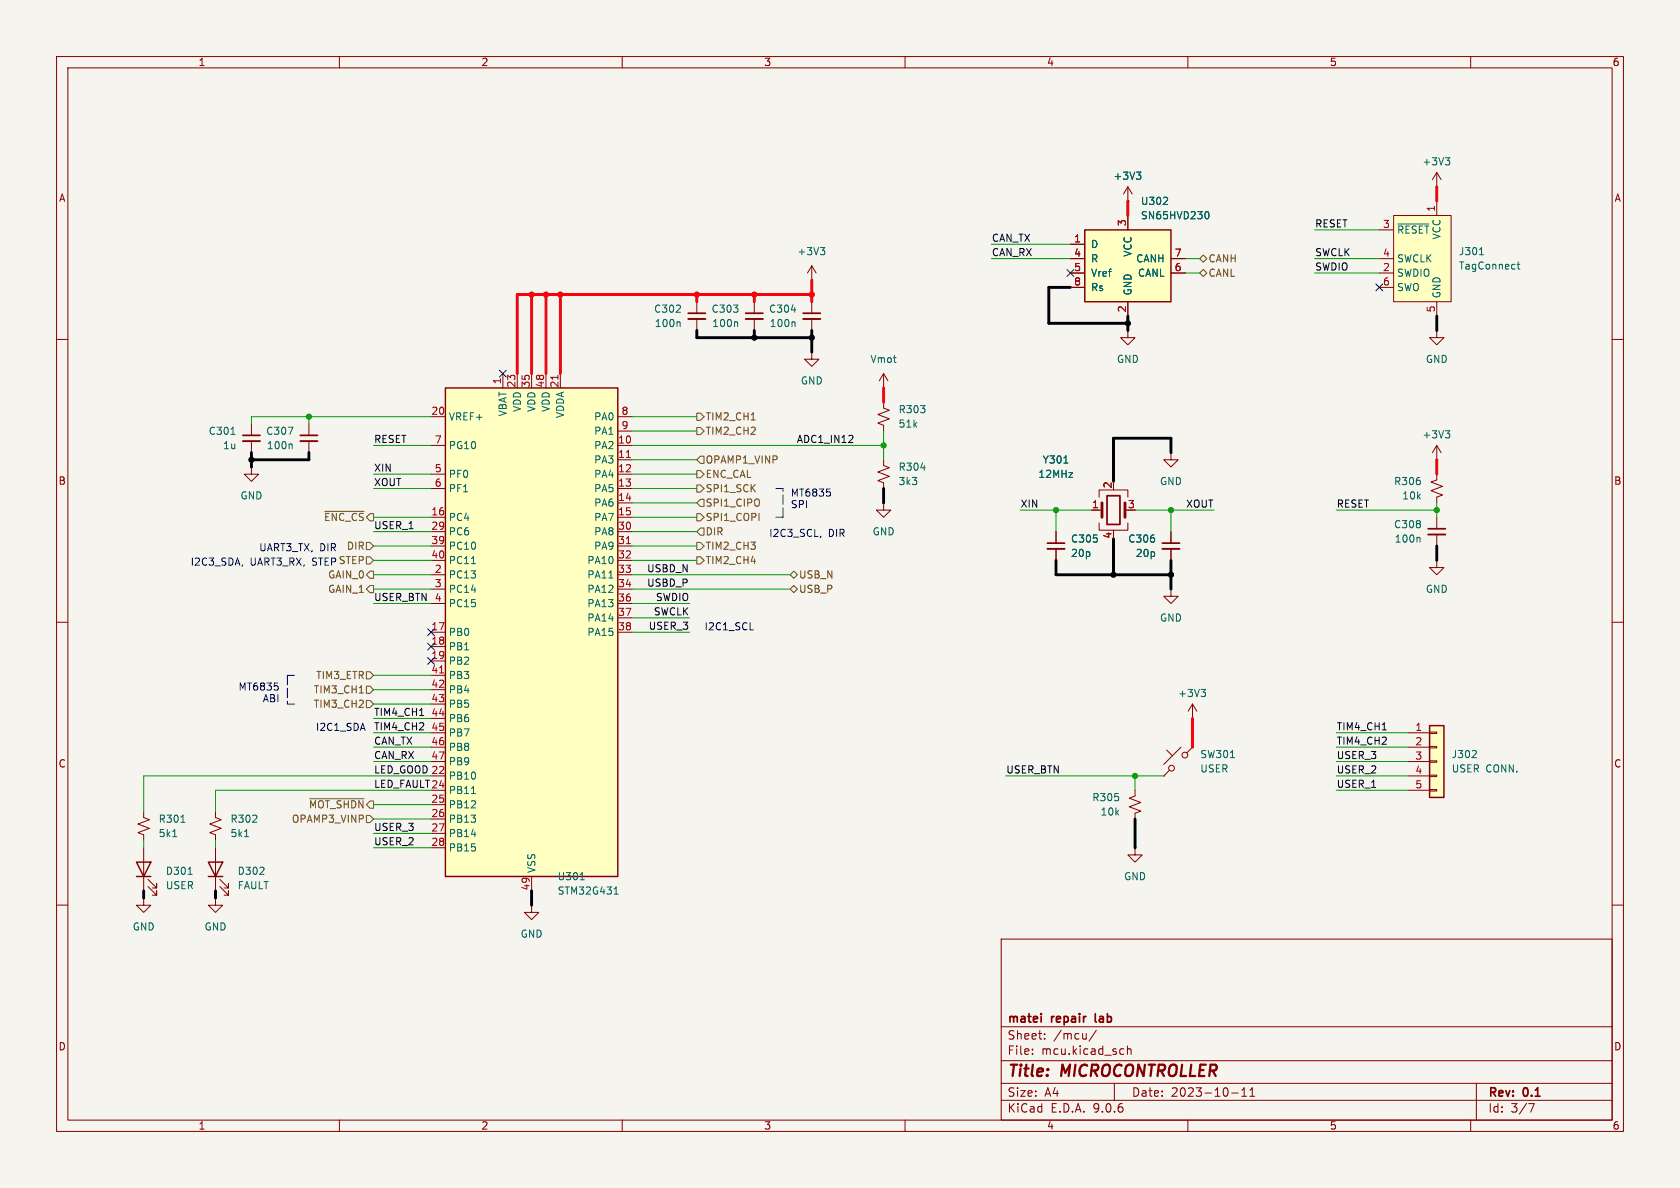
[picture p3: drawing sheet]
<svg xmlns="http://www.w3.org/2000/svg" width="297mm" height="210mm" viewBox="0 0 297 210" stroke-linecap="round" stroke-linejoin="round" font-family="sans-serif">
<path d="M0 0h297v210h-297z" fill="#f5f4ef" stroke="#f5f4ef" stroke-width=".18"/>
<g fill="none" stroke="#840000" stroke-width=".18">
<path d="M10 10h277v190h-277zM12 12h273v186h-273zM60 10v2M110 10v2M160 10v2M210 10v2M260 10v2M10 60h2M285 60h2M10 110h2M207 104.1v1.3h1.3l-1.3 1.3-1.3-1.3h1.3M207 104.1h.1"/>
<path d="M285 110h2M25.4 143.5v1l1 .4-2 .8 2 .7-2 .8 1 .4v1M38.1 143.5v1l1 .4-2 .8 2 .7-2 .8 1 .4v1M10 160h2M177 166h108v32h-108zM285 160h2M60 198v2M110 198v2M160 198v2M177 194.5h108M177 191.5h108M177 187.5h108"/>
<path d="M177 181.5h108M182.5 186.3v.1M182.5 185.5v.1M184.7 183.6v.1M184.7 182.8v.1M193.8 182.1l-1.3 2M197 191.5v3M198.2 185.4l.5 .1M198.7 186.3l-.5 .1M199.3 185.5l.2-.1 .4 .1 .1 .9M199.3 184.9v1.5M210 198v2"/>
<path d="M217.7 193.2h1.2M219.5 193.8h.9M219.5 192.7l.5-.4v1.5M221 193.8h.8M221 192.7l.4-.4v1.5M260 198v2M261 191.5v6.5M270.2 195.1h1l-.6 1.5"/>
</g>
<path d="M184.1 179.2v.1M184.1 179.7v1M193.6 179.2l.1 1.4" fill="none" stroke="#840000" stroke-width=".3"/>
<path d="M30.5 147.9h.8M32 145.4h.7M43.2 147.9h.8" fill="none" stroke="#006464" stroke-width=".18"/>
<path d="M78.7 68.6h30.5v86.3h-30.5z" fill="#ffffc2"/>
<path d="M78.7 68.6h30.5v86.3h-30.5z" fill="none" stroke="#840000" stroke-width=".25"/>
<g fill="none" stroke="#840000" stroke-width=".18">
<path d="M199.4 35.6h.1M199.4 33l-.8 1.3M199.4 33l.8 1.3M199.4 33v2.6M123.2 53.3v2.1M123.2 56.4v2M133.3 53.3v2.1M133.3 56.4v2M143.5 49.5h.1M143.5 47v2.5M143.5 53.3v2.1M143.5 56.4v2"/>
<path d="M143.5 47l-.8 1.3M143.5 47l.8 1.3M54.6 74.9v2.1M54.6 78v2M76.2 73.7h2.5M76.2 78.7h2.5M88.9 66v2.6M91.4 66v2.6M94 66v2.6M96.5 66v2.6M99.1 66v2.6M109.2 73.7h2.6"/>
<path d="M109.2 78.7h2.6M109.2 76.2h2.6M76.2 83.8h2.5M76.2 86.4h2.5M76.2 91.4h2.5M76.2 94h2.5M76.2 96.5h2.5M76.2 99.1h2.5M109.2 83.8h2.6M109.2 86.4h2.6M109.2 91.4h2.6M109.2 94h2.6"/>
<path d="M109.2 96.5h2.6M109.2 99.1h2.6M109.2 81.3h2.6M109.2 88.9h2.6M207 94v2M207 97v2.1M254 91.4v2.1M254 94.5v2M76.2 101.6h2.5M76.2 104.1h2.5M76.2 106.7h2.5M76.2 111.8h2.5"/>
<path d="M76.2 114.3h2.5M76.2 116.8h2.5M76.2 119.4h2.5M109.2 101.6h2.6M109.2 104.1h2.6M109.2 106.7h2.6M109.2 111.8h2.6M109.2 109.2h2.6M76.2 121.9h2.5M76.2 124.5h2.5M76.2 127h2.5M76.2 129.5h2.5"/>
<path d="M76.2 132.1h2.5M76.2 134.6h2.5M76.2 137.2h2.5M76.2 139.7h2.5M76.2 142.2h2.5M76.2 144.8h2.5M76.2 147.3h2.5M76.2 149.9h2.5M94 154.9v2.6"/>
</g>
<g fill="none" stroke="#006464" stroke-width=".18">
<path d="M200.9 30.4h.8l-.4 .5M201.4 30.9l.3 .3v.3l-.3 .2M120.1 56.9l.1 .2v.6M130.2 56.9l.2 .2v.6M139.9 54.8h.8M140.4 56.9l.2 .2v.6M145 43.8h.8l-.4 .4M145.6 44.2l.2 .3v.3l-.2 .2M50.9 75.5h.9l-.6 1.3M51.5 78.5l.2 .2v.6M83.3 99.6h.8M250.9 95l.1 .2v.6"/>
<path d="M107.6 102.2h.8M83.3 140.3h.8M102.6 155.5h.7M108.6 158.1h.7M108.7 157.1l.2-.3v1.3"/>
</g>
<path d="M98.6 66.3v.8M110.7 80.9h.8M110.7 96.1h.8M77.7 119h.7" fill="none" stroke="#a90000" stroke-width=".18"/>
<path d="M121.7 55.4h3M131.8 55.4h3.1M142 55.4h3M53.1 77h3M205.5 96h3M252.5 93.5h3" fill="none" stroke="#840000" stroke-width=".3"/>
<path d="M121.7 56.4h3M131.8 56.4h3.1M142 56.4h3M53.1 78h3M205.5 97h3M252.5 94.5h3" fill="none" stroke="#840000" stroke-width=".33"/>
<path d="M191.8 40.6h15.2v12.7h-15.2z" fill="#ffffc2"/>
<path d="M191.8 40.6h15.2v12.7h-15.2z" fill="none" stroke="#840000" stroke-width=".25"/>
<path d="M199.4 38.1v2.5M189.2 43.2h2.6M189.2 45.7h2.6M189.2 48.3h2.6M189.2 50.8h2.6M199.4 58.4v1.3h1.3l-1.3 1.3-1.3-1.3h1.3M199.4 58.4h.1M199.4 53.3v2.6M207 45.7h2.5M207 48.3h2.5" fill="none" stroke="#840000" stroke-width=".18"/>
<path d="M205.6 36.1h.8M206.4 35v.4M213.2 37.5l.1-.1a.68 .68 0 0 1 .4 .6 .68 .68 0 0 1-.4 .7l-.1-.1" fill="none" stroke="#006464" stroke-width=".18"/>
<path d="M252.7 128.3h2.6v12.7h-2.6z" fill="#ffffc2"/>
<path d="M252.7 128.3h2.6v12.7h-2.6zM24.1 152.4h2.6l-1.3 2.5zM24.1 154.9h2.6M36.8 152.4h2.6l-1.3 2.5zM36.8 154.9h2.6" fill="none" stroke="#840000" stroke-width=".25"/>
<g fill="none" stroke="#840000" stroke-width=".18">
<path d="M254 33h.1M254 30.5v2.5M254 30.5l-.8 1.3M254 30.5l.8 1.3M254 58.4v1.3h1.3l-1.3 1.3-1.3-1.3h1.3M254 58.4h.1M143.5 62.2v1.3h1.3l-1.3 1.3-1.3-1.3h1.3M143.5 62.2h.1M156.2 68.6h.1M156.2 71.1v1l1 .4-2 .8 2 .7-2 .8 1 .4v1M156.2 66l.8 1.3M156.2 66l-.8 1.3"/>
<path d="M156.2 66v2.6M254 78.7v2.6M254 78.7l-.8 1.3M254 78.7l.8 1.3M44.4 82.6v1.2h1.3l-1.3 1.3-1.2-1.3h1.2M44.4 82.6h.1M156.2 88.9v1.3h-1.3l1.3 1.2 1.3-1.2h-1.3M156.2 88.9h.1M156.2 81.3v1l1 .4-2 .7 2 .8-2 .8 1 .3v1.1M193 90.2h1.8M194.3 87.9v-1.3h5.1v1.3M194.3 92.5v1.2h5.1v-1.2"/>
<path d="M196.8 93.7v.3M207 80v1.3h1.3l-1.3 1.3-1.3-1.3h1.3M207 80h.1M254 83.8v1l-1 .4 2 .8-2 .7 2 .8-1 .4v1M254 81.3h.1M200.7 139.7v1l-1.1 .4 2.1 .8-2.1 .7 2.1 .8-1 .4v1M205.7 137.2h.1M206.2 132.6l1.1 1M206.8 136.1l-1.1 1.1M208.8 132.1l-3.1 3M210.8 132.1l-1 1M210.8 132.1h.1"/>
<path d="M210.8 127h.1M210.8 124.5l-.7 1.2M210.8 124.5l.8 1.2M210.8 124.5v2.5M248.9 129.5h3.8M248.9 132.1h3.8M248.9 134.6h3.8M248.9 137.2h3.8M248.9 139.7h3.8M252.7 129.4h1.3v.3h-1.3zM252.7 132h1.3v.2h-1.3zM252.7 134.5h1.3v.2h-1.3z"/>
<path d="M252.7 137h1.3v.3h-1.3zM252.7 139.6h1.3v.2h-1.3zM25.4 158.8v1.2h1.3l-1.3 1.3-1.3-1.3h1.3M25.4 158.8h.1M25.4 149.9v7.6M26.2 156.7l1.5 1.5v-.7v.7h-.8M26.2 155.4l1.5 1.6v-.8v.8h-.8M38.1 158.8v1.2h1.3l-1.3 1.3-1.3-1.3h1.3M38.1 158.8h.1M38.1 149.9v7.6M38.9 156.7l1.5 1.5v-.7v.7h-.8M38.9 155.4l1.5 1.6v-.8v.8h-.8"/>
<path d="M200.7 149.9v1.2h1.2l-1.2 1.3-1.3-1.3h1.3M200.7 149.9h.1M94 160v1.3h1.2l-1.2 1.3-1.3-1.3h1.3M94 160h.1"/>
<circle cx="207.1" cy="135.8" r=".51"/>
<circle cx="209.5" cy="133.5" r=".51"/>
</g>
<path d="M255.5 27.9h.8l-.4 .5M256.1 28.4l.2 .2v.3l-.2 .3M255.5 76.1h.8l-.4 .5M256.1 76.6l.2 .3v.3l-.2 .2M162.8 82.7h.8M188.1 81.9h.7M212.3 121.9h.8l-.4 .4M212.9 122.3l.2 .3v.3l-.2 .2M217.5 133.9h.7M260.9 132.7l.1 .2-.1 .3-.7 .7h.8M33.3 154.6h.7" fill="none" stroke="#006464" stroke-width=".18"/>
<path d="M194.8 88.9v2.5M198.9 88.9v2.5" fill="none" stroke="#840000" stroke-width=".51"/>
<path d="M195.7 87.6h2.3v5.1h-2.3z" fill="none" stroke="#840000" stroke-width=".3"/>
<path d="M246.4 38.1h10.1v15.2h-10.1z" fill="#ffffc2"/>
<g fill="none" stroke="#840000" stroke-width=".18">
<path d="M199.4 35.6h.1M199.4 38.1v2.5M246.4 38.1h10.1v15.2h-10.1zM254 35.6v2.5M189.2 45.7h2.6M189.2 48.3h2.6M189.2 50.8h2.6M189.2 43.2h2.6M199.4 53.3v2.6M207 45.7h2.5M207 48.3h2.5M243.8 40.6h2.6"/>
<path d="M243.8 45.7h2.6M243.8 48.3h2.6M243.8 50.8h2.6M254 53.3v2.6M44.4 74.9v2.1M44.4 78v2M186.7 94v2M186.7 97v2.1M193 90.2h1.3M207 94v2M207 97v2.1M254 99.1v1.2h1.3l-1.3 1.3-1.3-1.3h1.3"/>
<path d="M254 99.1h.1"/>
</g>
<path d="M200.9 30.4h.8l-.4 .5M201.4 30.9l.3 .3v.3l-.3 .2M205.6 36.1h.8M206.4 35v.4M213.2 37.5l.1-.1a.68 .68 0 0 1 .4 .6 .68 .68 0 0 1-.4 .7l-.1-.1M247.1 39.6h5.5M261.5 45h.8M268.2 46.7h.5M268.4 46.3v1.1l.3 .2M40.8 76.8h.8M188.1 81.9h.7" fill="none" stroke="#006464" stroke-width=".18"/>
<path d="M42.9 77h3.1M185.2 96h3" fill="none" stroke="#840000" stroke-width=".3"/>
<path d="M42.9 78h3.1M185.2 97h3" fill="none" stroke="#840000" stroke-width=".33"/>
<g fill="none" stroke="#725600" stroke-width=".18">
<path d="M212.1 45.7l.6-.6 .7 .6-.7 .7zM212.1 48.3l.6-.7 .7 .7-.7 .6zM123.2 75.6h.6l.7 .6-.7 .6h-.6zM123.2 73h.6l.7 .7-.7 .6h-.6zM132.8 74.2h.7M57.4 90.4h7M64.8 95.9h.6l.6 .6-.6 .7h-.6zM64.8 98.4h.6l.6 .7-.6 .6h-.6zM123.2 95.9h.6l.7 .6-.7 .7h-.6zM123.2 98.4h.6l.7 .7-.7 .6h-.6zM123.2 85.7h.6l.7 .7-.7 .6h-.6zM123.2 90.8h.6l.7 .6-.7 .7h-.6z"/>
<path d="M123.2 83.2h.6l.7 .6-.7 .7h-.6zM123.8 93.3h.7v1.3h-.7l-.6-.6zM123.8 88.3h.7v1.2h-.7l-.6-.6zM123.8 80.6h.7v1.3h-.7l-.6-.6zM64.8 118.7h.6l.6 .7-.6 .6h-.6zM65.4 103.5h.6v1.3h-.6l-.6-.7zM65.4 101h.6v1.2h-.6l-.6-.6zM139.7 104.1l.6-.6 .7 .6-.7 .7zM140.3 101l.7 .6-.7 .6-.6-.6zM63.5 122.5h.7M64.8 123.8h.6l.6 .7-.6 .6h-.6zM64.8 121.3h.6l.6 .6-.6 .7h-.6z"/>
<path d="M54.7 141.2h9.7M64.8 144.1h.6l.6 .7-.6 .6h-.6z"/>
</g>
<path d="M150 78.2h.8M150.7 77.1v.4M74.2 126.5h.7M244.4 129h.7" fill="none" stroke="#0f0f0f" stroke-width=".18"/>
<path d="M137.2 91.4h1.2M138.4 91.4v-5M138.4 86.4h-1.2M50.8 119.4v5.1M52.1 119.4h-1.3M50.8 124.5h1.3" fill="none" stroke="#0000c2" stroke-width=".18" stroke-dasharray="1.7 .6"/>
<g fill="none" stroke="#009600" stroke-width=".18">
<path d="M175.3 45.7h13.9M175.3 43.2h13.9M209.5 45.7h2.6M209.5 48.3h2.6M232.4 45.7h11.4M232.4 48.3h11.4M232.4 40.6h11.4M54.6 73.7v1.2M66 78.7h10.2M76.2 73.7h-31.8v1.2M111.8 73.7h11.4M111.8 78.7h44.4"/>
<path d="M111.8 76.2h11.4M156.2 76.2v5.1M66 96.5h10.2M66 91.4h10.2M66 86.4h10.2M66 94h10.2M66 99.1h10.2M66 83.8h10.2M111.8 96.5h11.4M111.8 91.4h11.4M111.8 86.4h11.4M111.8 94h11.4"/>
<path d="M111.8 99.1h11.4M111.8 83.8h11.4M111.8 88.9h11.4M111.8 81.3h11.4M180.3 90.2h12.7M186.7 90.2v3.8M200.7 90.2h13.9M207 90.2v3.8M236.2 90.2h17.8M254 88.9v2.5M66 104.1h10.2M66 101.6h10.2"/>
<path d="M66 106.7h10.2M66 119.4h10.2M111.8 104.1h27.9M111.8 101.6h27.9M111.8 111.8h10.1M111.8 109.2h10.1M111.8 106.7h10.1M66 127h10.2M66 134.6h10.2M66 129.5h10.2M66 132.1h10.2M66 121.9h10.2"/>
<path d="M66 124.5h10.2M76.2 139.7h-38.1v3.8M76.2 137.2h-50.8v6.3M177.8 137.2h27.9M200.7 137.2v2.5M236.2 139.7h12.7M236.2 137.2h12.7M236.2 134.6h12.7M236.2 129.5h12.7M236.2 132.1h12.7M25.4 148.6v1.3M38.1 148.6v1.3"/>
<path d="M66 142.2h10.2M66 144.8h10.2M66 149.9h10.2M66 147.3h10.2"/>
</g>
<path d="M199.4 35.6v2.5M254 33v2.6M94 52.1v13.9M96.5 52.1v13.9M99.1 52.1v13.9M123.2 52.1v1.2M133.3 52.1v1.2M143.5 52.1h-52.1v13.9M143.5 49.5v3.8M156.2 68.6v2.5M254 81.3v2.5M210.8 127v5.1" fill="none" stroke="#ff000b" stroke-width=".51"/>
<g fill="none" stroke="#000" stroke-width=".51">
<path d="M123.2 58.4v1.3h20.3M133.3 58.4v1.3M143.5 58.4v3.8M189.2 50.8h-3.8v6.4h14M199.4 55.9v2.5M254 55.9v2.5M44.4 80v2.6M54.6 80v1.3h-10.2M156.2 86.4v2.5M186.7 99.1v2.5h20.3M196.8 95.3v6.3M207 80v-2.5h-10.2v7.6"/>
<path d="M207 99.1v5M254 96.5v2.6M25.4 157.5v1.3M38.1 157.5v1.3M94 157.5v2.5M200.7 144.8v5.1"/>
</g>
<path d="M188.6 47.7l1.2 1.2M189.8 47.7l-1.2 1.2M243.2 50.2l1.2 1.2M244.4 50.2l-1.2 1.2M88.3 65.4l1.2 1.2M89.5 65.4l-1.2 1.2M75.6 111.2l1.2 1.2M75.6 113.7l1.2 1.2M75.6 116.2l1.2 1.2M76.8 111.2l-1.2 1.2M76.8 113.7l-1.2 1.2M76.8 116.2l-1.2 1.2" fill="none" stroke="#000084" stroke-width=".18"/>
<path d="M145.1 94.8l-.1 .2M146.2 86.4h.6M146.7 87l.1 .2-.1 .5M132.6 111.3h.6M48.5 120.7h.6M49.1 121.3l.1 .2-.1 .4" fill="none" stroke="#0000c2" stroke-width=".18"/>
<g fill="#000" stroke="#000" stroke-width=".18">
<circle cx="133.3" cy="59.7" r=".46"/>
<circle cx="143.5" cy="59.7" r=".46"/>
<circle cx="199.4" cy="57.2" r=".46"/>
<circle cx="44.4" cy="81.3" r=".46"/>
<circle cx="196.8" cy="101.6" r=".46"/>
<circle cx="207" cy="101.6" r=".46"/>
</g>
<g fill="#009600" stroke="#009600" stroke-width=".18">
<circle cx="186.7" cy="90.2" r=".46"/>
<circle cx="207" cy="90.2" r=".46"/>
<circle cx="156.2" cy="78.7" r=".46"/>
<circle cx="200.7" cy="137.2" r=".46"/>
<circle cx="254" cy="90.2" r=".46"/>
<circle cx="54.6" cy="73.7" r=".46"/>
</g>
<g fill="#ff000b" stroke="#ff000b" stroke-width=".18">
<circle cx="143.5" cy="52.1" r=".46"/>
<circle cx="123.2" cy="52.1" r=".46"/>
<circle cx="96.5" cy="52.1" r=".46"/>
<circle cx="99.1" cy="52.1" r=".46"/>
<circle cx="133.3" cy="52.1" r=".46"/>
<circle cx="94" cy="52.1" r=".46"/>
</g>
<g font-size="2.8" fill="#840000">
<text x="178" y="190.9">Title:</text>
<text x="187.7" y="190.9">MICROCONTROLLER</text>
</g>
<g font-size="2.1" fill="#840000">
<text x="178" y="184">Sheet:</text>
<text x="178" y="181.2">matei</text>
<text x="186" y="181.2">repair</text>
<text x="186.2" y="184">/mcu/</text>
<text x="194.3" y="181.2">lab</text>
<text x="178" y="186.7">File:</text>
<text x="184.1" y="186.7">mcu.kicad_sch</text>
<text x="178" y="196.9">KiCad</text>
<text x="178" y="194.1">Size:</text>
<text x="184.7" y="194.1">A4</text>
<text x="185.7" y="196.9">E.D.A.</text>
<text x="193.3" y="196.9">9.0.6</text>
<text x="200" y="194.1">Date:</text>
<text x="207" y="194.1">2023-10-11</text>
<text x="263" y="194.3">Rev:</text>
<text x="263" y="196.9">Id:</text>
<text x="267.1" y="196.9">3/7</text>
<text x="269.4" y="194.3">0.1</text>
</g>
<g font-size="1.8" fill="#840000">
<text x="35" y="11.9">1</text>
<text x="85" y="11.9">2</text>
<text x="135" y="11.9">3</text>
<text x="185" y="11.9">4</text>
<text x="235" y="11.9">5</text>
<text x="285" y="11.9">6</text>
<text x="10.3" y="35.9">A</text>
<text x="285.3" y="35.9">A</text>
<text x="10.3" y="85.9">B</text>
<text x="285.3" y="85.9">B</text>
<text x="10.3" y="135.9">C</text>
<text x="285.3" y="135.9">C</text>
<text x="10.3" y="185.9">D</text>
<text x="285.3" y="185.9">D</text>
<text x="35" y="199.9">1</text>
<text x="85" y="199.9">2</text>
<text x="135" y="199.9">3</text>
<text x="185" y="199.9">4</text>
<text x="235" y="199.9">5</text>
<text x="285" y="199.9">6</text>
</g>
<g font-size="1.8" fill="#006464">
<text x="251.4" y="29.4">+3V3</text>
<text x="196.7" y="32">+3V3</text>
<text x="201.6" y="36.4">U302</text>
<text x="201.6" y="39">SN65HVD230</text>
<text x="246.9" y="41.5">~{RESET}</text>
<text x="140.9" y="45.3">+3V3</text>
<text x="192.8" y="44">D</text>
<text x="192.8" y="46.6">R</text>
<text x="200.3" y="45.5" transform="rotate(-90 200.3 45.5)">VCC</text>
<text x="200.8" y="46.6">CANH</text>
<text x="246.9" y="46.6">SWCLK</text>
<text x="254.9" y="42.4" transform="rotate(-90 254.9 42.4)">VCC</text>
<text x="257.8" y="45.3">J301</text>
<text x="257.8" y="47.9">TagConnect</text>
<text x="192.8" y="49.1">Vref</text>
<text x="192.8" y="51.7">Rs</text>
<text x="200.3" y="52.3" transform="rotate(-90 200.3 52.3)">GND</text>
<text x="201.1" y="49.1">CANL</text>
<text x="246.9" y="49.1">SWDIO</text>
<text x="246.9" y="51.7">SWO</text>
<text x="254.9" y="52.8" transform="rotate(-90 254.9 52.8)">GND</text>
<text x="115.5" y="55.5">C302</text>
<text x="115.7" y="58">100n</text>
<text x="125.7" y="55.5">C303</text>
<text x="125.8" y="58">100n</text>
<text x="135.9" y="55.5">C304</text>
<text x="136" y="58">100n</text>
<text x="153.8" y="64.4">Vmot</text>
<text x="197.4" y="64.4">GND</text>
<text x="252" y="64.4">GND</text>
<text x="141.5" y="68.2">GND</text>
<text x="36.8" y="77.1">C301</text>
<text x="47" y="77.1">C307</text>
<text x="79.2" y="74.5">VREF+</text>
<text x="89.8" y="73.7" transform="rotate(-90 89.8 73.7)">VBAT</text>
<text x="92.3" y="72.9" transform="rotate(-90 92.3 72.9)">VDD</text>
<text x="94.8" y="72.9" transform="rotate(-90 94.8 72.9)">VDD</text>
<text x="97.4" y="72.9" transform="rotate(-90 97.4 72.9)">VDD</text>
<text x="99.9" y="74" transform="rotate(-90 99.9 74)">VDDA</text>
<text x="104.9" y="74.5">PA0</text>
<text x="104.9" y="77.1">PA1</text>
<text x="158.8" y="73.3">R303</text>
<text x="158.8" y="75.8">51k</text>
<text x="251.4" y="77.7">+3V3</text>
<text x="39.3" y="79.6">1u</text>
<text x="47.1" y="79.6">100n</text>
<text x="79.2" y="79.6">PG10</text>
<text x="104.9" y="79.6">PA2</text>
<text x="104.9" y="82.1">PA3</text>
<text x="158.8" y="83.4">R304</text>
<text x="184.2" y="82.1">Y301</text>
<text x="42.4" y="88.5">GND</text>
<text x="79.2" y="84.7">PF0</text>
<text x="79.2" y="87.2">PF1</text>
<text x="104.9" y="84.7">PA4</text>
<text x="104.9" y="87.2">PA5</text>
<text x="104.9" y="89.8">PA6</text>
<text x="158.8" y="86">3k3</text>
<text x="183.5" y="84.7">12MHz</text>
<text x="205" y="86">GND</text>
<text x="246.3" y="86">R306</text>
<text x="247.8" y="88.5">10k</text>
<text x="79.2" y="92.3">PC4</text>
<text x="79.2" y="94.8">PC6</text>
<text x="104.9" y="92.3">PA7</text>
<text x="104.9" y="94.8">PA8</text>
<text x="154.2" y="94.8">GND</text>
<text x="246.3" y="93.6">C308</text>
<text x="79.2" y="97.4">PC10</text>
<text x="79.2" y="99.9">PC11</text>
<text x="103.7" y="99.9">PA10</text>
<text x="104.9" y="97.4">PA9</text>
<text x="189.2" y="96.1">C305</text>
<text x="189.2" y="98.7">20p</text>
<text x="199.4" y="96.1">C306</text>
<text x="200.7" y="98.7">20p</text>
<text x="246.5" y="96.1">100n</text>
<text x="79.2" y="102.5">PC13</text>
<text x="79.2" y="105">PC14</text>
<text x="79.2" y="107.5">PC15</text>
<text x="103.7" y="102.5">PA11</text>
<text x="103.7" y="105">PA12</text>
<text x="103.7" y="107.5">PA13</text>
<text x="252" y="105">GND</text>
<text x="79.2" y="112.6">PB0</text>
<text x="103.7" y="110.1">PA14</text>
<text x="103.7" y="112.6">PA15</text>
<text x="205" y="110.1">GND</text>
<text x="79.2" y="115.2">PB1</text>
<text x="79.2" y="117.7">PB2</text>
<text x="79.2" y="120.2">PB3</text>
<text x="79.2" y="122.8">PB4</text>
<text x="79.2" y="125.3">PB5</text>
<text x="208.2" y="123.4">+3V3</text>
<text x="79.2" y="127.9">PB6</text>
<text x="79.2" y="130.4">PB7</text>
<text x="79.2" y="132.9">PB8</text>
<text x="79.2" y="135.5">PB9</text>
<text x="212.1" y="134.2">SW301</text>
<text x="212.1" y="136.8">USER</text>
<text x="256.5" y="134.2">J302</text>
<text x="256.5" y="136.8">USER CONN.</text>
<text x="79.2" y="138">PB10</text>
<text x="79.2" y="140.6">PB11</text>
<text x="79.2" y="143.1">PB12</text>
<text x="193" y="141.8">R305</text>
<text x="27.9" y="145.6">R301</text>
<text x="27.9" y="148.2">5k1</text>
<text x="40.6" y="145.6">R302</text>
<text x="40.6" y="148.2">5k1</text>
<text x="79.2" y="145.6">PB13</text>
<text x="79.2" y="148.2">PB14</text>
<text x="194.5" y="144.4">10k</text>
<text x="29.2" y="154.9">D301</text>
<text x="41.9" y="154.9">D302</text>
<text x="79.2" y="150.7">PB15</text>
<text x="94.8" y="154.4" transform="rotate(-90 94.8 154.4)">VSS</text>
<text x="98.5" y="155.8">U301</text>
<text x="198.6" y="155.8">GND</text>
<text x="29.2" y="157.4">USER</text>
<text x="41.9" y="157.4">FAULT</text>
<text x="98.5" y="158.3">STM32G431</text>
<text x="23.4" y="164.7">GND</text>
<text x="36.1" y="164.7">GND</text>
<text x="91.9" y="166">GND</text>
</g>
<g font-size="1.8" fill="#a90000">
<text x="199.1" y="40.1" transform="rotate(-90 199.1 40.1)">3</text>
<text x="244.4" y="40.4">3</text>
<text x="253.7" y="37.5" transform="rotate(-90 253.7 37.5)">1</text>
<text x="189.8" y="42.9">1</text>
<text x="189.8" y="45.5">4</text>
<text x="207.6" y="45.5">7</text>
<text x="244.4" y="45.5">4</text>
<text x="189.8" y="48">5</text>
<text x="189.8" y="50.5">8</text>
<text x="207.6" y="48">6</text>
<text x="244.4" y="48">2</text>
<text x="244.4" y="50.5">6</text>
<text x="199.1" y="55.3" transform="rotate(-90 199.1 55.3)">2</text>
<text x="253.7" y="55.3" transform="rotate(-90 253.7 55.3)">5</text>
<text x="88.6" y="68" transform="rotate(-90 88.6 68)">1</text>
<text x="91.2" y="68.6" transform="rotate(-90 91.2 68.6)">23</text>
<text x="93.7" y="68.6" transform="rotate(-90 93.7 68.6)">35</text>
<text x="96.3" y="68.6" transform="rotate(-90 96.3 68.6)">48</text>
<text x="98.8" y="68.6" transform="rotate(-90 98.8 68.6)">21</text>
<text x="76.2" y="73.4">20</text>
<text x="109.8" y="73.4">8</text>
<text x="109.8" y="75.9">9</text>
<text x="76.8" y="78.5">7</text>
<text x="76.8" y="83.6">5</text>
<text x="109.2" y="78.5">10</text>
<text x="109.2" y="81">11</text>
<text x="109.2" y="83.6">12</text>
<text x="76.8" y="86.1">6</text>
<text x="109.2" y="86.1">13</text>
<text x="109.2" y="88.6">14</text>
<text x="193" y="89.9">1</text>
<text x="196.6" y="86.4" transform="rotate(-90 196.6 86.4)">2</text>
<text x="199.3" y="89.9">3</text>
<text x="76.2" y="91.2">16</text>
<text x="76.2" y="93.7">29</text>
<text x="109.2" y="91.2">15</text>
<text x="109.2" y="93.7">30</text>
<text x="196.6" y="95.3" transform="rotate(-90 196.6 95.3)">4</text>
<text x="76.2" y="96.3">39</text>
<text x="76.2" y="98.8">40</text>
<text x="76.8" y="101.3">2</text>
<text x="109.2" y="96.3">31</text>
<text x="109.2" y="98.8">32</text>
<text x="109.2" y="101.3">33</text>
<text x="76.8" y="103.9">3</text>
<text x="76.8" y="106.4">4</text>
<text x="109.2" y="103.9">34</text>
<text x="109.2" y="106.4">36</text>
<text x="76.2" y="111.5">17</text>
<text x="109.2" y="109">37</text>
<text x="109.2" y="111.5">38</text>
<text x="76.2" y="114">18</text>
<text x="76.2" y="116.6">19</text>
<text x="76.2" y="119.1">41</text>
<text x="76.2" y="121.7">42</text>
<text x="76.2" y="124.2">43</text>
<text x="76.2" y="126.7">44</text>
<text x="76.2" y="129.3">45</text>
<text x="76.2" y="131.8">46</text>
<text x="250.1" y="129.3">1</text>
<text x="250.1" y="131.8">2</text>
<text x="76.2" y="134.4">47</text>
<text x="250.1" y="134.4">3</text>
<text x="250.1" y="136.9">4</text>
<text x="76.2" y="142">25</text>
<text x="250.1" y="139.4">5</text>
<text x="76.2" y="144.5">26</text>
<text x="76.2" y="147.1">27</text>
<text x="76.2" y="149.6">28</text>
<text x="93.7" y="157.5" transform="rotate(-90 93.7 157.5)">49</text>
</g>
<g font-size="1.8" fill="#0f0f0f">
<text x="232.4" y="40.3">RESET</text>
<text x="175.3" y="45.4">CAN_RX</text>
<text x="175.3" y="42.8">CAN_TX</text>
<text x="232.4" y="45.4">SWCLK</text>
<text x="232.4" y="47.9">SWDIO</text>
<text x="66" y="78.4">RESET</text>
<text x="66" y="83.5">XIN</text>
<text x="140.8" y="78.4">ADC1_IN12</text>
<text x="66" y="86">XOUT</text>
<text x="180.3" y="89.8">XIN</text>
<text x="209.6" y="89.8">XOUT</text>
<text x="236.2" y="89.8">RESET</text>
<text x="66" y="93.6">USER_1</text>
<text x="114.3" y="101.3">USBD_N</text>
<text x="66" y="106.3">USER_BTN</text>
<text x="114.3" y="103.8">USBD_P</text>
<text x="115.9" y="106.3">SWDIO</text>
<text x="114.6" y="111.4">USER_3</text>
<text x="115.5" y="108.9">SWCLK</text>
<text x="66" y="126.7">TIM4_CH1</text>
<text x="66" y="131.7">CAN_TX</text>
<text x="66" y="129.2">TIM4_CH2</text>
<text x="236.2" y="131.7">TIM4_CH2</text>
<text x="236.2" y="129.2">TIM4_CH1</text>
<text x="66" y="134.3">CAN_RX</text>
<text x="66" y="136.8">LED_GOOD22</text>
<text x="177.8" y="136.8">USER_BTN</text>
<text x="236.2" y="134.3">USER_3</text>
<text x="236.2" y="136.8">USER_2</text>
<text x="66" y="139.4">LED_FAULT24</text>
<text x="236.2" y="139.4">USER_1</text>
<text x="66" y="147">USER_3</text>
<text x="66" y="149.5">USER_2</text>
</g>
<g font-size="1.8" fill="#725600">
<text x="213.6" y="46.6">CANH</text>
<text x="213.6" y="49.1">CANL</text>
<text x="124.7" y="77.1">TIM2_CH2</text>
<text x="124.7" y="74.5">TIM2_CH1</text>
<text x="124.7" y="82.1">OPAMP1_VINP</text>
<text x="124.7" y="87.2">SPI1_SCK</text>
<text x="124.7" y="89.8">SPI1_CIPO</text>
<text x="124.7" y="84.7">ENC_CAL</text>
<text x="57.2" y="92.3">~{ENC_CS}</text>
<text x="124.7" y="94.8">DIR</text>
<text x="124.7" y="92.3">SPI1_COPI</text>
<text x="61.2" y="97.4">DIR</text>
<text x="124.7" y="97.4">TIM2_CH3</text>
<text x="124.7" y="99.9">TIM2_CH4</text>
<text x="57.9" y="105">GAIN_1</text>
<text x="57.9" y="102.5">GAIN_0</text>
<text x="141.2" y="102.5">USB_N</text>
<text x="141.2" y="105">USB_P</text>
<text x="55.4" y="125.3">TIM3_CH2</text>
<text x="55.4" y="122.8">TIM3_CH1</text>
<text x="55.8" y="120.2">TIM3_ETR</text>
<text x="54.5" y="143.1">~{MOT_SHDN}</text>
<text x="51.5" y="145.6">OPAMP3_VINP</text>
</g>
<g font-size="1.8" fill="#0000c2">
<text x="139.7" y="87.9">MT6835</text>
<text x="139.7" y="89.9">SPI</text>
<text x="135.9" y="95">I2C3_SCL,</text>
<text x="146.4" y="95">DIR</text>
<text x="33.6" y="100.1">I2C3_SDA,</text>
<text x="44.2" y="100.1">UART3_RX,</text>
<text x="45.7" y="97.5">UART3_TX,</text>
<text x="55.3" y="100.1">STEPSTEP</text>
<text x="56.5" y="97.5">DIR</text>
<text x="124.5" y="111.5">I2C1_SCL</text>
<text x="42.1" y="122.2">MT6835</text>
<text x="46.4" y="124.2">ABI</text>
<text x="55.7" y="129.3">I2C1_SDA</text>
</g>
</svg>
